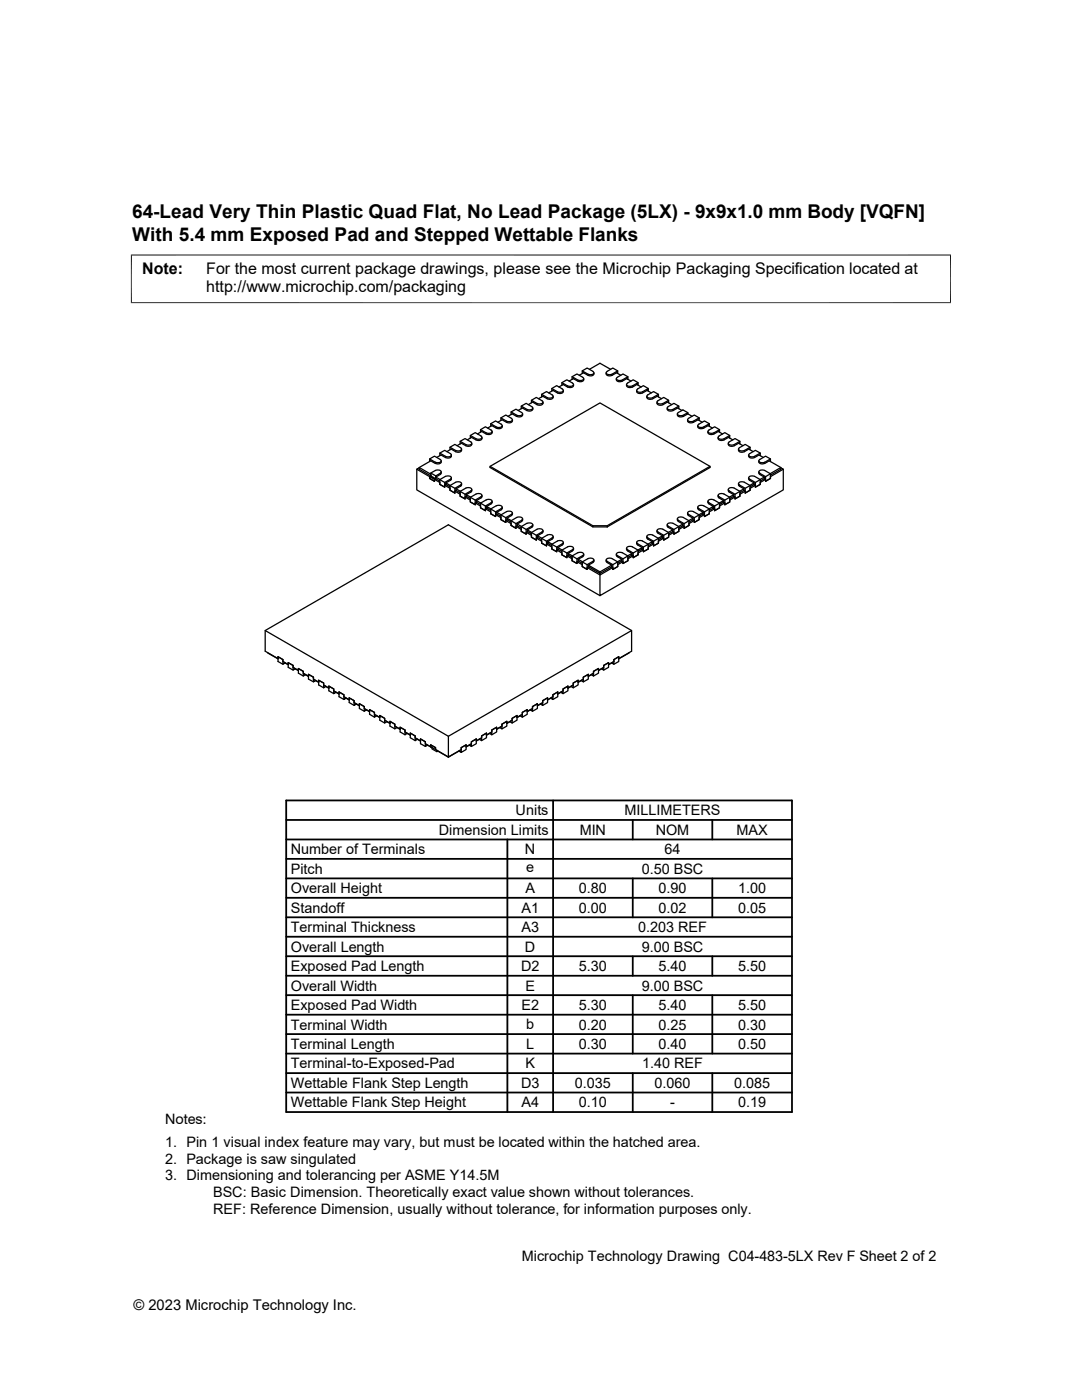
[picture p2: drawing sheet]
<svg xmlns="http://www.w3.org/2000/svg" width="216mm" height="279mm" viewBox="0 0 216 279" stroke-linecap="round" stroke-linejoin="round" font-family="sans-serif">
<g fill="none" stroke="#000" stroke-width=".25">
<path d="M106 79.9l1.2 .6M108.1 78.7l1.2 .7h.7l.4-.3-.2-.3-1.1-.7-1 .6v.5M110.1 77.5l1.3 .8h.7l.3-.4-.2-.3-1.1-.6-1 .5v.5M110.4 79.3a.82 .82 0 0 1-1.2 .3l-.9-.5-.8 .5M110.4 79.1v.2M111.5 77.2l.9-.5 .9 .6M112.1 76.4l1.3 .7h.7l.3-.4-.2-.2-1.1-.7-1 .6v.5M112.4 78.1a.82 .82 0 0 1-1.2 .3l-.9-.5-.8 .5M112.4 77.9v.2M114.2 75.2l1.2 .7h.7l.4-.3-.2-.3-1.2-.7-.9 .6v.5M114.4 76.7a.71 .71 0 0 1-.4 .7 .71 .71 0 0 1-.7-.2M116.2 74l1.3 .7h.7l.3-.3-.2-.3-1.1-.7-1 .6v.5"/>
<path d="M116.5 75.6a.71 .71 0 0 1-.5 .6 .71 .71 0 0 1-.7-.1l-.9-.5-.8 .5M117.6 73.7l2.1-1.2 2.1 1.2M118.5 74.6a.82 .82 0 0 1-1.2 .3l-.9-.5-.8 .5M118.5 74.4v.2M120.9 74.4a.71 .71 0 0 0 .5 .6 .71 .71 0 0 0 .7-.1l.9-.5 .9 .5M123 75.6v.2M123 75.8a.82 .82 0 0 0 1.2 .3l.9-.5 .8 .5M123.3 74l-1-.6-1.1 .7-.2 .3 .3 .3h.7l1.3-.7v.5M125 76.7a.71 .71 0 0 0 .4 .7 .71 .71 0 0 0 .8-.2M125.3 75.2l-1-.6-1.1 .7-.2 .3 .3 .3h.7l1.3-.7v.5M127 77.9a.69 .69 0 0 0 .5 .6 .69 .69 0 0 0 .7-.1l.9-.5 .9 .5M127.3 76.4l-1-.6-1.1 .7-.2 .2 .4 .4h.6l1.3-.7v.5"/>
<path d="M127.9 77.2l-.8-.5-.9 .6M129.1 79.1a.69 .69 0 0 0 .4 .6 .69 .69 0 0 0 .7-.1l.9-.5 .9 .5M129.3 77.5l-.9-.5-1.2 .6-.2 .3 .4 .4h.7l1.2-.8v.5M131.4 78.7l-1-.6-1.1 .7-.2 .3 .3 .3h.7l1.3-.7v.5M133.4 79.9l-1-.6-1.3 .8v.2l.3 .3 .9-.1M83.2 93.6v4.2l36.5 21.1M83.7 93.4l-.5 .2 2.5 1.5M83.7 93.3l2.3 1.3v.4M85.7 95.1l.3-.1 1 .5-.3 .2zM85.7 95.1v.4l1 .6v-.4v.4l-1-.6zM85.7 92.1v-.5l1-.6 1.3 .9v.2l-.3 .2-.8-.1M85.7 91.6l1.2 .7"/>
<path d="M86 95l-.3 .1M86 95v-.6l1 .6v.5l-.3 .2 1.1 .6v.4l.9 .5v-.3M86 94.4a1.92 1.92 0 0 1 1.7-.6l.3 .3-.2 .3M87 95.2v.3l.8 .5M87 95.2l.8 .5M87.8 90.4l1.2 .7h.7l.4-.3-.2-.3-1.2-.6-.9 .5v.5M87.8 95.7l1.2-.7h.7l.4 .4-.2 .2-1.2 .7v.9l-.9-.5zM87.8 95.7l.9 .6M87.8 94.5l-.8 .5M88 94.2l-.1 .4-.9 .6M88 92a.71 .71 0 0 1-.4 .6 .71 .71 0 0 1-.7-.1l-.9-.5-2.3 1.3v.3l2.3 1.4M89 96.7l-.3 .2 1.1 .6v.3l1 .6v-.4"/>
<path d="M89.8 89.3l1.3 .7h.7l.3-.4-.2-.3-1.1-.6-1 .6v.5M89.8 96.9l1 .6M89.8 96.9l1.3-.7h.7l.3 .3-.2 .3-1.1 .7v.9l-1-.6zM89.8 96.9l-.8-.5v.3l.8 .5M90.1 90.8a.69 .69 0 0 1-.5 .6 .69 .69 0 0 1-.7-.1l-.9-.5-.9 .5M90.1 95.4l-.1 .4-1 .6M91 97.9l-.2 .1 1 .6v.4l1 .6v-.4M91 97.6v.3l.8 .4M91 97.6l.9 .4M91.8 98.1l1 .5M91.8 88.1l1.3 .7h.7l.3-.3-.2-.3-1.1-.7-1 .6v.5M91.8 98.1l1.3-.8h.7l.3 .4-.2 .3-1.1 .6v1l-1-.6z"/>
<path d="M92.1 89.6a.69 .69 0 0 1-.4 .7 .69 .69 0 0 1-.8-.2l-.9-.5-.8 .5M92.1 96.5l-.1 .5-1 .6M93 99.1l-.2 .1 1.1 .6v.4l.9 .5v-.3M93.9 99.3l.9 .5M93.9 86.9l1.2 .7h.7l.4-.3-.2-.3-1.2-.7-.9 .6v.5M93.9 99.3l1.2-.8h.7l.4 .4-.2 .2-1.2 .7v.9l-.9-.5zM93.9 99.2l-.9-.5v.4l.9 .4M94.1 88.5a.69 .69 0 0 1-.4 .6 .69 .69 0 0 1-.7-.1l-.9-.5-.9 .4M94.1 97.7l-.1 .4-1 .6M95.1 99.9v.3l.8 .5M95.1 99.9l.8 .5M95.3 86.6l.8-.5 .9 .5"/>
<path d="M95.9 85.7l1.3 .7h.7l.3-.3-.2-.3-1.1-.6-1 .5v.6M96.2 87.3a.69 .69 0 0 1-.5 .6 .69 .69 0 0 1-.7-.1l-.9-.5-.9 .5M96.2 98.9l-.1 .4-1 .6M97.8 93.1l20.5 11.8M97.9 84.6l1.3 .7h.7l.3-.4-.2-.2-1.1-.7-1 .6v.5M98.2 86.1a.69 .69 0 0 1-.4 .6 .69 .69 0 0 1-.8-.1M99.9 83.4l1.2 .7 .5 .1 .6-.3-.2-.4M100.2 84.9a.71 .71 0 0 1-.4 .7 .71 .71 0 0 1-.8-.2l-.9-.5-.8 .5M102 82.2l1.3 .7h.6l.4-.3-.2-.3-1.1-.6-1 .5v.5M102 83.5l-1.1-.7-1 .6v.5M102.2 84a.82 .82 0 0 1-1.1 .3l-.9-.5-.9 .5M102.3 83.8v.2"/>
<path d="M104 81l1.3 .8h.7l.3-.4-.2-.2-1.1-.7-1 .5v.6M104.3 82.8a.82 .82 0 0 1-1.2 .3l-.9-.5-.8 .5M104.3 82.6v.2M106 80.4v-.5l1-.6 1.3 .8v.2l-.3 .3-.8-.1M106.3 81.4a.71 .71 0 0 1-.4 .7 .71 .71 0 0 1-.8-.2l-.9-.5-.8 .5M108.4 80.2a.71 .71 0 0 1-.5 .7 .71 .71 0 0 1-.7-.1l-.9-.6-.9 .6M131.1 80.2a.69 .69 0 0 0 .4 .7 .69 .69 0 0 0 .8-.1l.9-.6 .8 .6M133.1 81.4a.69 .69 0 0 0 .5 .7 .69 .69 0 0 0 .7-.2l.9-.5 .9 .5M133.4 80.4v-.5l-1.1 .6M135.2 82.6a.69 .69 0 0 0 .4 .6 .69 .69 0 0 0 .7-.1l.9-.5M135.4 81l-.9-.5-1.2 .7-.2 .2 .4 .4h.7l1.2-.8v.6M137.2 83.8a.69 .69 0 0 0 .4 .6 .69 .69 0 0 0 .8-.1l.9-.5 .8 .5"/>
<path d="M137.2 82.6l.9 .5M137.2 82.4a1.92 1.92 0 0 1-1.7 .5l-.3-.2v-.2l1.1-.7 .9 .6v.2M137.4 83.5l-.2 .4 .3 .2h.7l1.3-.7v.5M139.2 84.9a.69 .69 0 0 0 .5 .7 .69 .69 0 0 0 .7-.2l.9-.5 .9 .5M139.5 83.4l-1-.6-1.1 .7M141.3 86.1a.69 .69 0 0 0 .4 .6 .69 .69 0 0 0 .7-.1M141.4 99.8l.2-.1h.7l1.3 .7v.9l-1 .6v-.9l-1.2-.8zM141.5 84.6l-.9-.6-1.2 .7-.2 .2 .4 .4h.7l1.2-.7v.5M141.7 93.1l-22-12.7-21.9 12.7v.2l20.5 11.9h2.9M143.3 98.9l.1 .4 1 .6M143.3 87.3a.69 .69 0 0 0 .4 .6 .69 .69 0 0 0 .8-.1l.9-.5 .8 .5M143.4 98.7l.2-.2h.7l1.3 .8v.9l-1 .5v-.9l-1.2-.7z"/>
<path d="M143.6 85.7l-1-.5-1.1 .6-.2 .3 .3 .3h.7l1.3-.7v.6M144.2 86.6l-.9-.5-.9 .5M145.3 97.7l.1 .4 1 .6M145.3 88.5a.69 .69 0 0 0 .4 .6 .69 .69 0 0 0 .8-.1l.9-.5 .9 .4M145.4 97.5l.3-.2h.6l1.3 .8v.9l-.9 .6v-1l-1.3-.7zM145.6 99.2l.8-.5v.4l-.8 .4M145.6 86.9l-1-.6-1.1 .7-.2 .3 .3 .3h.7l1.3-.7v.5M145.6 99.3l-1 .5M146.4 99.1l.3 .1-1.1 .6v.4l-1 .5v-.3M147.4 89.6a.69 .69 0 0 0 .4 .7 .69 .69 0 0 0 .7-.2l.9-.5 .9 .5M147.4 96.5l.1 .5 .9 .6M147.4 96.3l.3-.1h.7l1.3 .7v.9l-1 .6v-.9l-1.3-.8z"/>
<path d="M147.6 88.1l-.9-.6-1.2 .7-.2 .3 .4 .3h.6l1.3-.7v.5M147.6 98.1l-.9 .5M148.4 97.9v-.3l-.8 .4M148.4 97.9l-.8 .4M148.4 97.9l.3 .1-1.1 .6v.4l-.9 .6v-.4M149.4 90.8v.2M149.4 95.4v.2M149.4 95.6l.2 .3 .9 .5M149.4 91a.82 .82 0 0 0 1.2 .3l.8-.5 .9 .5M149.5 95.2l.2-.2h.7l1.3 .7v1l-1 .5v-.9l-1.2-.8zM149.6 96.9l.9-.5v.3l-.8 .5M149.7 89.3l-1-.6-1.1 .6-.2 .3 .3 .4h.7l1.3-.7v.5"/>
<path d="M149.7 96.9l-1 .6M150.5 96.7l.2 .2-1 .6v.3l-1 .6v-.4M151.4 92v.2M151.4 94.2v.2M151.4 92.2a.85 .85 0 0 0 1.2 .3l.9-.5 2.3 1.3v.3l-2.1 1.2M151.4 94.4l.2 .3 .9 .5M151.6 94.4l-.2-.2 .2-.3 .5-.1 .5 .1 1.1 .7v.9l-.9 .6v-1l-1.2-.6M151.7 90.4l-1-.5-1.1 .6-.2 .3 .3 .3h.7l1.3-.7v.5M151.7 95.7l-1 .6M152.5 95.5l.3 .2-1.1 .6v.4l-1 .5v-.3M152.5 95.5v-.3l-.8 .5M152.5 95.5l-.8 .5"/>
<path d="M153.7 91.6l-.9-.6-1.4 .9v.2l.4 .2 .8-.1M153.7 94.6l-.9 .5M153.7 92.1v-.5l-1.1 .7M155.8 93.4l.5 .2-2.6 1.5v.4l-.9 .6v-.4M155.8 93.3l-2.1 1.2M156.3 93.6v4.2l-36.6 21.1v-4.2M95.1 100.2l-.3 .2 1.1 .6v.3l1 .6v-.4M95.9 100.4l1 .6M95.9 100.4l1.3-.7h.7l.3 .3-.2 .3-1.1 .7v.9l-1-.6zM97.1 101.4l-.2 .1 1 .7v.3l1 .6v-.4M97.9 101.6l1 .6M98 101.6l-.9-.5v.3l.8 .5"/>
<path d="M98 100.6l-.9 .5M98.2 100l-.2 .5M99 100.9l-1.1 .7v.9l1 .6v-.9l1.1-.7 .2-.3-.3-.3h-.9M99.1 102.6l-.2 .1 1 .6v.4l1 .6v-.4M99.1 102.2v.4l.8 .4M99.1 102.2l1.8 1.1M99.9 102.8l1.3-.8h.7l.3 .4-.2 .3-1.1 .6v1l-1-.6zM100.2 101.2l-.1 .5-1 .5M101.2 103.7l-.3 .2 1.1 .6v.4l1 .5v-.3M102 103.9l1 .6M102 103.9l-.8-.5v.3l.8 .5M102.2 102.6l-.2 .3-.8 .5"/>
<path d="M102.3 102.4v.2M103.2 104.9l-.2 .2 1 .6v.3l1 .6v-.4M103.2 104.6v.3l.8 .5M103.2 104.6l.9 .5M104 105.1l1 .6M104 105.1l1.3-.7h.7l.3 .3-.2 .3-1.1 .7v.9l-1-.6zM104.1 103.8l.2-.3-.2-.2-.5-.1-.5 .1-1.1 .6v1l1 .5v-.9l1.1-.7M104.3 103.8l-.2 .3-.9 .5M104.3 103.5v.3M105.2 106.1l-.2 .1 1 .6v.4l1 .6v-.4M106 106.6l-.8-.5v-.4l1.8 1.1M106 106.3l1.3-.7h.7l.3 .3-.2 .3-1.1 .6v1l-1-.6z"/>
<path d="M106.3 104.7l-.1 .5-1 .5M107.3 107.3l-.3 .1 1.1 .6v.4l1 .5v-.3M107.3 106.9v.4l.8 .4M107.3 106.9l.8 .5M108.1 107.4l1 .6M108.1 107.4l1.2-.7h.7l.4 .4-.2 .2-1.1 .7v.9l-1-.5zM108.4 105.9l-.2 .4-.9 .6M109.3 108.4l-.2 .2 1 .6v.4l1 .5v-.4M110.1 108.6l1 .6M110.1 108.6l1.3-.7h.7l.3 .3-.2 .3-1.1 .7v.9l-1-.5zM110.1 108.6l-.8-.5v.3l.8 .5M110.4 107.3l-.2 .3-.9 .5"/>
<path d="M110.4 107.1v.2M111.3 109.6l-.2 .1 1 .7v.3l1 .6v-.4M111.3 109.3v.3l.8 .5M111.3 109.3l.9 .5M112.1 109.8l1 .6M112.1 109.8l1.3-.7h.7l.3 .3-.2 .3-1.1 .7v.9l-1-.6zM112.4 108.5l-.2 .3-.9 .5M112.4 108.2v.3M113.3 110.8l-.2 .1 1.1 .6v.4l.9 .6v-.4M114.2 111l.9 .5M114.2 110.9l-.9-.5v.4l.9 .5M114.2 109.9l-.9 .5"/>
<path d="M114.4 109.4l-.2 .5M115.3 110.3l-1.1 .7v.9l.9 .6v-1l1.2-.6 .2-.3-.4-.3h-.8M115.4 112l-.3 .1 1.1 .6v.4l1 .5v-.3M115.4 111.6v.4l.8 .4M115.4 111.6l.8 .5M116.2 112.1l1 .6M116.2 112.1l1.3-.7h.7l.3 .4-.2 .2-1.1 .7v.9l-1-.5zM116.5 110.6l-.1 .4-1 .6M117.4 113.1l-.2 .2 2.5 1.4 2.6-1.4-.3-.2M117.4 112.8l2.3 1.3v.3l-2.3-1.3zM118.5 112l-.2 .3-.9 .5M118.5 111.8v.2"/>
<path d="M120.9 111.8l.2 .4 .9 .6M121.1 111.6l.2-.2h.7l1.3 .7v1l-1 .5v-.9l-1.2-.7zM121.2 104.9h-2.9v.3M121.2 104.9l20.5-11.8v.2l-20.5 11.9zM122 112.8v.3l-2.3 1.3M122 112.8l-2.3 1.3M123 110.6v.2M123 110.8l.2 .3 .9 .5M123.2 112.1l.9-.5v.4l-.8 .4M123.3 112.1l-1 .6M124.1 112l.2 .1-1 .6v.4l-1 .5v-.3M124.2 110.3l1.1 .7v.9l-1 .6v-1l-1.1-.6-.2-.3 .3-.3h.9"/>
<path d="M125 109.4l.2 .5M125.1 109.2l.3-.1h.6l1.3 .7v.9l-1 .6v-.9l-1.2-.8zM125.2 109.9l.9 .5M125.3 111l-1 .5M126.1 110.8l.2 .1-1 .6v.4l-1 .6v-.4M126.1 110.8v-.4l-.9 .5M126.1 110.8l-.8 .5M127 108.2l.1 .5 1 .6M127.1 108.1l.3-.2h.7l1.2 .7v1l-.9 .5v-.9l-1.3-.8zM127.3 109.8l.8-.5v.3l-.8 .5M127.3 109.8l-1 .6M128.1 109.6l.3 .1-1.1 .7v.3l-1 .6v-.4"/>
<path d="M129.1 107.1l.1 .4 1 .6M129.2 106.9l.2-.2h.7l1.3 .7v1l-1 .5v-.9l-1.2-.7zM129.3 108.6l-.9 .6M130.2 108.4l.2 .2-1.1 .6v.4l-.9 .5v-.4M130.2 108.4v-.3l-.9 .5M130.2 108.4l-.9 .5M131.1 105.9l.1 .4 1 .6M131.2 105.7l.2-.1h.7l1.3 .7v.9l-1 .6v-1l-1.2-.7zM131.3 107.4l.9-.5v.4l-.8 .4M131.4 107.4l-1 .6M132.2 107.3l.2 .1-1 .6v.4l-1 .5v-.3M133.1 104.7l.1 .5 1 .5"/>
<path d="M133.2 104.5l.3-.1h.7l1.2 .7v.9l-.9 .6v-.9l-1.3-.8zM134.2 106.1l.3 .1-1.1 .6v.4l-1 .6v-.4M134.2 106.1v-.4l-1.8 1.1M134.2 106.1l-.8 .5M135.2 103.5l.1 .5 1 .6M135.4 103.8l-.2-.3 .2-.2 .4-.1 .5 .1 1.2 .6v1l-1 .5v-.9l-1.1-.7M135.4 105.1l.9-.5v.3l-.9 .5M135.4 105.1l-.9 .6M136.3 104.9l.2 .2-1.1 .6v.3l-.9 .6v-.4M137.2 102.4l.1 .4 1 .6M137.3 102.2l.2-.2h.7l1.3 .8v.9l-1 .6v-1l-1.2-.7zM137.5 103.9l-1 .6"/>
<path d="M138.3 103.7l.2 .2-1 .6v.4l-1 .5v-.3M138.3 103.7v-.3l-.9 .5M138.3 103.7l-.8 .5M139.2 101.2l.1 .5 1 .5M139.5 102.7l.8-.5v.4l-.8 .4M139.5 102.8l-1 .5M140.3 102.6l.3 .1-1.1 .6v.4l-1 .6v-.4M140.4 100.9l1.1 .7v.9l-.9 .6v-.9l-1.2-.7-.2-.3 .4-.3h.8M141.3 100l.2 .5M141.5 100.6l.8 .5M142.3 101.4v-.3l-1.7 1.1M142.3 101.4l.3 .1-1.1 .7v.3l-.9 .6v-.4"/>
<path d="M142.3 101.4l-.8 .5M143.5 100.4l.9-.5v.3l-.8 .5M143.6 100.4l-1 .6M144.4 100.2l.2 .2-1 .6v.3l-1 .6v-.4M52.9 125.8l36.6 21.1v4.2M53.4 130.2l2.1 1.3M56.7 132.1l.8 .6M56.9 132.3l-.4 .3v-1l-1-.5v.9l1 .6M58.7 133.3l.8 .5M58.9 133.5l-.4 .2v-.9l-1-.6v1l1 .5M60.7 134.5l.9 .5M61 134.7l-.5 .2v-.9l-1-.6v.9l1 .6"/>
<path d="M62.8 135.7l.8 .5M63 135.8l-.5 .3v-1l-.9-.5v.9l.9 .6M64.8 136.8l.8 .6M65 137l-.4 .3v-1l-1-.5v.9l1 .6M65.6 137.3v-.4l1 .6v.4l1 .6v-.4l1 .6v.3l1.1 .7M66.8 138l.8 .5M67.1 138.2l-.5 .2v-.9l-1-.6v1l1 .5M68.9 139.2l.8 .5M69.1 139.3l-.5 .3v-.9l-1-.6v.9l1 .6M69.7 139.7v-.4l1 .5v.4l1 .6v-.4l1 .6v.4l1 .6v-.4l1 .6v.4l1.1 .6v-.4l1 .6v.3l1 .6v-.3l1 .5v.4l1 .6v-.4l1 .6v.4l1.1 .6v-.4l.9 .6v.3l1.1 .6v-.3l1 .5v.4l1 .6M109.3 139.7v-.4l-1 .5v.4l-1.1 .6v-.4l-.9 .6v.4l-1.1 .6v-.4l-1 .6v.4l-1 .6v-.4l-1 .6v.3l-1.1 .6v-.3l-.9 .5v.4l-1.1 .6v-.4l-1 .6v.4l-1 .6v-.4l-1 .6v.3l-1.1 .6v-.3l-.9 .5v.4l-1.1 .6M109.9 139.3l.4 .3v-.9l1-.6v.9l-1 .6"/>
<path d="M110.1 139.2l-.8 .5M111.9 138.2l.5 .2v-.9l.9-.6v1l-.9 .5M112.1 138l-.8 .5M113.3 137.3v-.4l-.9 .6v.4l-1.1 .6v-.4l-1 .6v.3l-1 .7M113.3 137.3l1.1-.6v-.4l1-.5v.3l1-.6v-.4l1-.5v.4l1-.7v-.3l1-.6v.4l1.1-.6v-.4l.9-.6v.4l1.1-.6v-.4l1-.5v.3l2.5-1.4v-4.2l-36.5 21.1M113.9 137l.5 .3v-1l1-.5v.9l-1 .6M114.1 136.8l-.8 .6M116 135.8l.4 .3v-1l1-.5v.9l-1 .6M116.2 135.7l-.8 .5M118 134.7l.4 .2v-.9l1-.6v.9l-1 .6M118.2 134.5l-.8 .5M120 133.5l.5 .2v-.9l.9-.6v1l-.9 .5"/>
<path d="M120.2 133.3l-.8 .5M122 132.3l.5 .3v-1l1-.5v.9l-1 .6M122.3 132.1l-.9 .6M125.5 130.2l-2 1.3M126 125.8l-36.5-21.1-36.6 21.1v4.2l2.6 1.4v-.3l1 .5v.4l1 .6v-.4l1 .6v.4l1 .6v-.4l1 .6v.3l1.1 .7v-.4l.9 .5v.4l1.1 .6v-.3l1 .5v.4l1 .6M70.9 140.4l.8 .5M71.1 140.5l-.4 .3v-1l-1-.5v.9l1 .6M72.9 141.5l.8 .5M73.1 141.7l-.4 .2v-.9l-1-.6v1l1 .5M75 142.7l.8 .5M75.2 142.9l-.5 .2v-.9l-1-.6v1l1 .5M77 143.9l.8 .5"/>
<path d="M77.2 144l-.4 .3v-.9l-1-.6v.9l1 .6M79 145l.8 .6M79.2 145.2l-.4 .3v-1l-1-.5v.9l1 .6M81.1 146.2l.8 .5M81.3 146.4l-.5 .2v-.9l-1-.6v1l1 .5M83.1 147.4l.8 .5M83.3 147.6l-.5 .2v-.9l-.9-.6v.9l.9 .6M85.1 148.5l1.1 .7v.3l1 .5v-.3l2.3 1.4M85.3 148.7l-.4 .3v-1l-1-.5v.9l1 .6M85.9 149v-.3l1 .5v.4M85.9 149l1 .6M87.4 149.9l-.2 .1"/>
<path d="M91.6 149.9l.4 .3v-1l1-.5v.9l-1 .6M91.8 149.7l-2.3 1.4M93 149v-.3l-1 .5v.4l-2.5 1.5-2.6-1.5M93.6 148.7l.5 .3v-1l.9-.5v.9l-.9 .6M93.8 148.5l-.8 .6M95.7 147.6l.4 .2v-.9l1-.6v.9l-1 .6M95.8 147.4l-.8 .5M97.7 146.4l.4 .2v-.9l1-.6v1l-1 .5M97.9 146.2l-.8 .5M99.7 145.2l.5 .3v-1l.9-.5v.9l-.9 .6M99.9 145l-.8 .6M101.7 144l.5 .3v-.9l1-.6v.9l-1 .6"/>
<path d="M101.9 143.9l-.8 .5M103.8 142.9l.4 .2v-.9l1-.6v1l-1 .5M104 142.7l-.8 .5M105.8 141.7l.5 .2v-.9l.9-.6v1l-.9 .5M106 141.5l-.8 .5M107.8 140.5l.5 .3v-1l1-.5v.9l-1 .6M108 140.4l-.8 .5"/>
</g>
<path d="M26.1 50.9h163.7M26.2 50.8v9.7M189.7 50.8v9.7M26.1 60.4h163.7" fill="none" stroke="#000" stroke-width=".2"/>
<g fill="none" stroke="#000" stroke-width=".36">
<path d="M57.1 159.7h100.9v62.2h-100.9zM110.4 159.7v62.2M57.1 179.2h100.9M57.1 175.3h100.9M57.1 171.4h100.9M57.1 167.5h100.9M57.1 163.6h100.9M101.2 167.5v54.4M126.3 163.6v3.9M126.3 175.3v7.8M142.1 163.6v3.9M142.1 175.3v7.8"/>
<path d="M57.1 190.8h100.9M57.1 186.9h100.9M57.1 183.1h100.9M57.1 198.6h100.9M57.1 194.7h100.9M126.3 190.8v3.9M126.3 198.6v11.7M142.1 190.8v3.9M142.1 198.6v11.7M57.1 206.4h100.9M57.1 202.5h100.9M57.1 210.3h100.9"/>
<path d="M57.1 214.2h100.9M57.1 218h100.9M126.3 214.2v7.7M142.1 214.2v7.7"/>
</g>
<g font-size="3.8">
<text x="26.4" y="43.5">64-Lead Very Thin Plastic Quad Flat, No Lead Package (5LX) - 9x9x1.0 mm Body [VQFN]</text>
<text x="26.4" y="48.1">With 5.4 mm Exposed Pad and Stepped Wettable Flanks</text>
</g>
<g font-size="3.2">
<text x="28.4" y="54.7">Note:</text>
<text x="41.1" y="58.3">http://www.microchip.com/packaging</text>
<text x="41.1" y="54.7">For the most current package drawings, please see the Microchip Packaging Specification located at</text>
</g>
<g font-size="2.9">
<text x="87.6" y="166.6">Dimension Limits</text>
<text x="102.9" y="162.7">Units</text>
<text x="115.7" y="166.6">MIN</text>
<text x="124.6" y="162.7">MILLIMETERS</text>
<text x="130.8" y="166.6">NOM</text>
<text x="147" y="166.6">MAX</text>
<text x="58" y="170.5">Number of Terminals</text>
<text x="104.8" y="170.5">N</text>
<text x="132.6" y="170.5">64</text>
<text x="58" y="178.3">Overall Height</text>
<text x="58" y="174.4">Pitch</text>
<text x="104.8" y="178.3">A</text>
<text x="105" y="174.1">e</text>
<text x="115.5" y="178.3">0.80</text>
<text x="128" y="174.4">0.50 BSC</text>
<text x="131.4" y="178.3">0.90</text>
<text x="147.3" y="178.3">1.00</text>
<text x="58" y="182.2">Standoff</text>
<text x="104.1" y="182.2">A1</text>
<text x="115.5" y="182.2">0.00</text>
<text x="131.4" y="182.2">0.02</text>
<text x="147.3" y="182.2">0.05</text>
<text x="58" y="186">Terminal Thickness</text>
<text x="58" y="189.9">Overall Length</text>
<text x="104.1" y="186">A3</text>
<text x="104.8" y="189.9">D</text>
<text x="127.3" y="186">0.203 REF</text>
<text x="128" y="189.9">9.00 BSC</text>
<text x="58" y="197.7">Overall Width</text>
<text x="58" y="193.8">Exposed Pad Length</text>
<text x="104" y="193.8">D2</text>
<text x="104.8" y="197.7">E</text>
<text x="115.5" y="193.8">5.30</text>
<text x="128" y="197.7">9.00 BSC</text>
<text x="131.4" y="193.8">5.40</text>
<text x="147.3" y="193.8">5.50</text>
<text x="58" y="201.6">Exposed Pad Width</text>
<text x="104" y="201.6">E2</text>
<text x="115.5" y="201.6">5.30</text>
<text x="131.4" y="201.6">5.40</text>
<text x="147.3" y="201.6">5.50</text>
<text x="58" y="205.5">Terminal Width</text>
<text x="58" y="209.4">Terminal Length</text>
<text x="105" y="205.4">b</text>
<text x="105" y="209.4">L</text>
<text x="115.5" y="209.4">0.30</text>
<text x="115.5" y="205.5">0.20</text>
<text x="131.4" y="205.5">0.25</text>
<text x="131.4" y="209.4">0.40</text>
<text x="147.3" y="209.4">0.50</text>
<text x="147.3" y="205.5">0.30</text>
<text x="58" y="213.2">Terminal-to-Exposed-Pad</text>
<text x="104.8" y="213.2">K</text>
<text x="128.1" y="213.2">1.40 REF</text>
<text x="58" y="221">Wettable Flank Step Height</text>
<text x="58" y="217.1">Wettable Flank Step Length</text>
<text x="104" y="217.1">D3</text>
<text x="104.1" y="221">A4</text>
<text x="114.7" y="217.1">0.035</text>
<text x="115.5" y="221">0.10</text>
<text x="130.6" y="217.1">0.060</text>
<text x="133.7" y="221">-</text>
<text x="146.5" y="217.1">0.085</text>
<text x="147.3" y="221">0.19</text>
<text x="32.9" y="224.4">Notes:</text>
<text x="32.9" y="229">1. Pin 1 visual index feature may vary, but must be located within the hatched area.</text>
<text x="32.9" y="232.3">2. Package is saw singulated</text>
<text x="32.9" y="235.6">3. Dimensioning and tolerancing per ASME Y14.5M</text>
<text x="42.5" y="238.9">BSC: Basic Dimension. Theoretically exact value shown without tolerances.</text>
<text x="42.5" y="242.2">REF: Reference Dimension, usually without tolerance, for information purposes only.</text>
<text x="104.1" y="251.7">Microchip Technology Drawing C04-483-5LX Rev F Sheet 2 of 2</text>
<text x="26.6" y="261.3">© 2023 Microchip Technology Inc.</text>
</g>
</svg>
